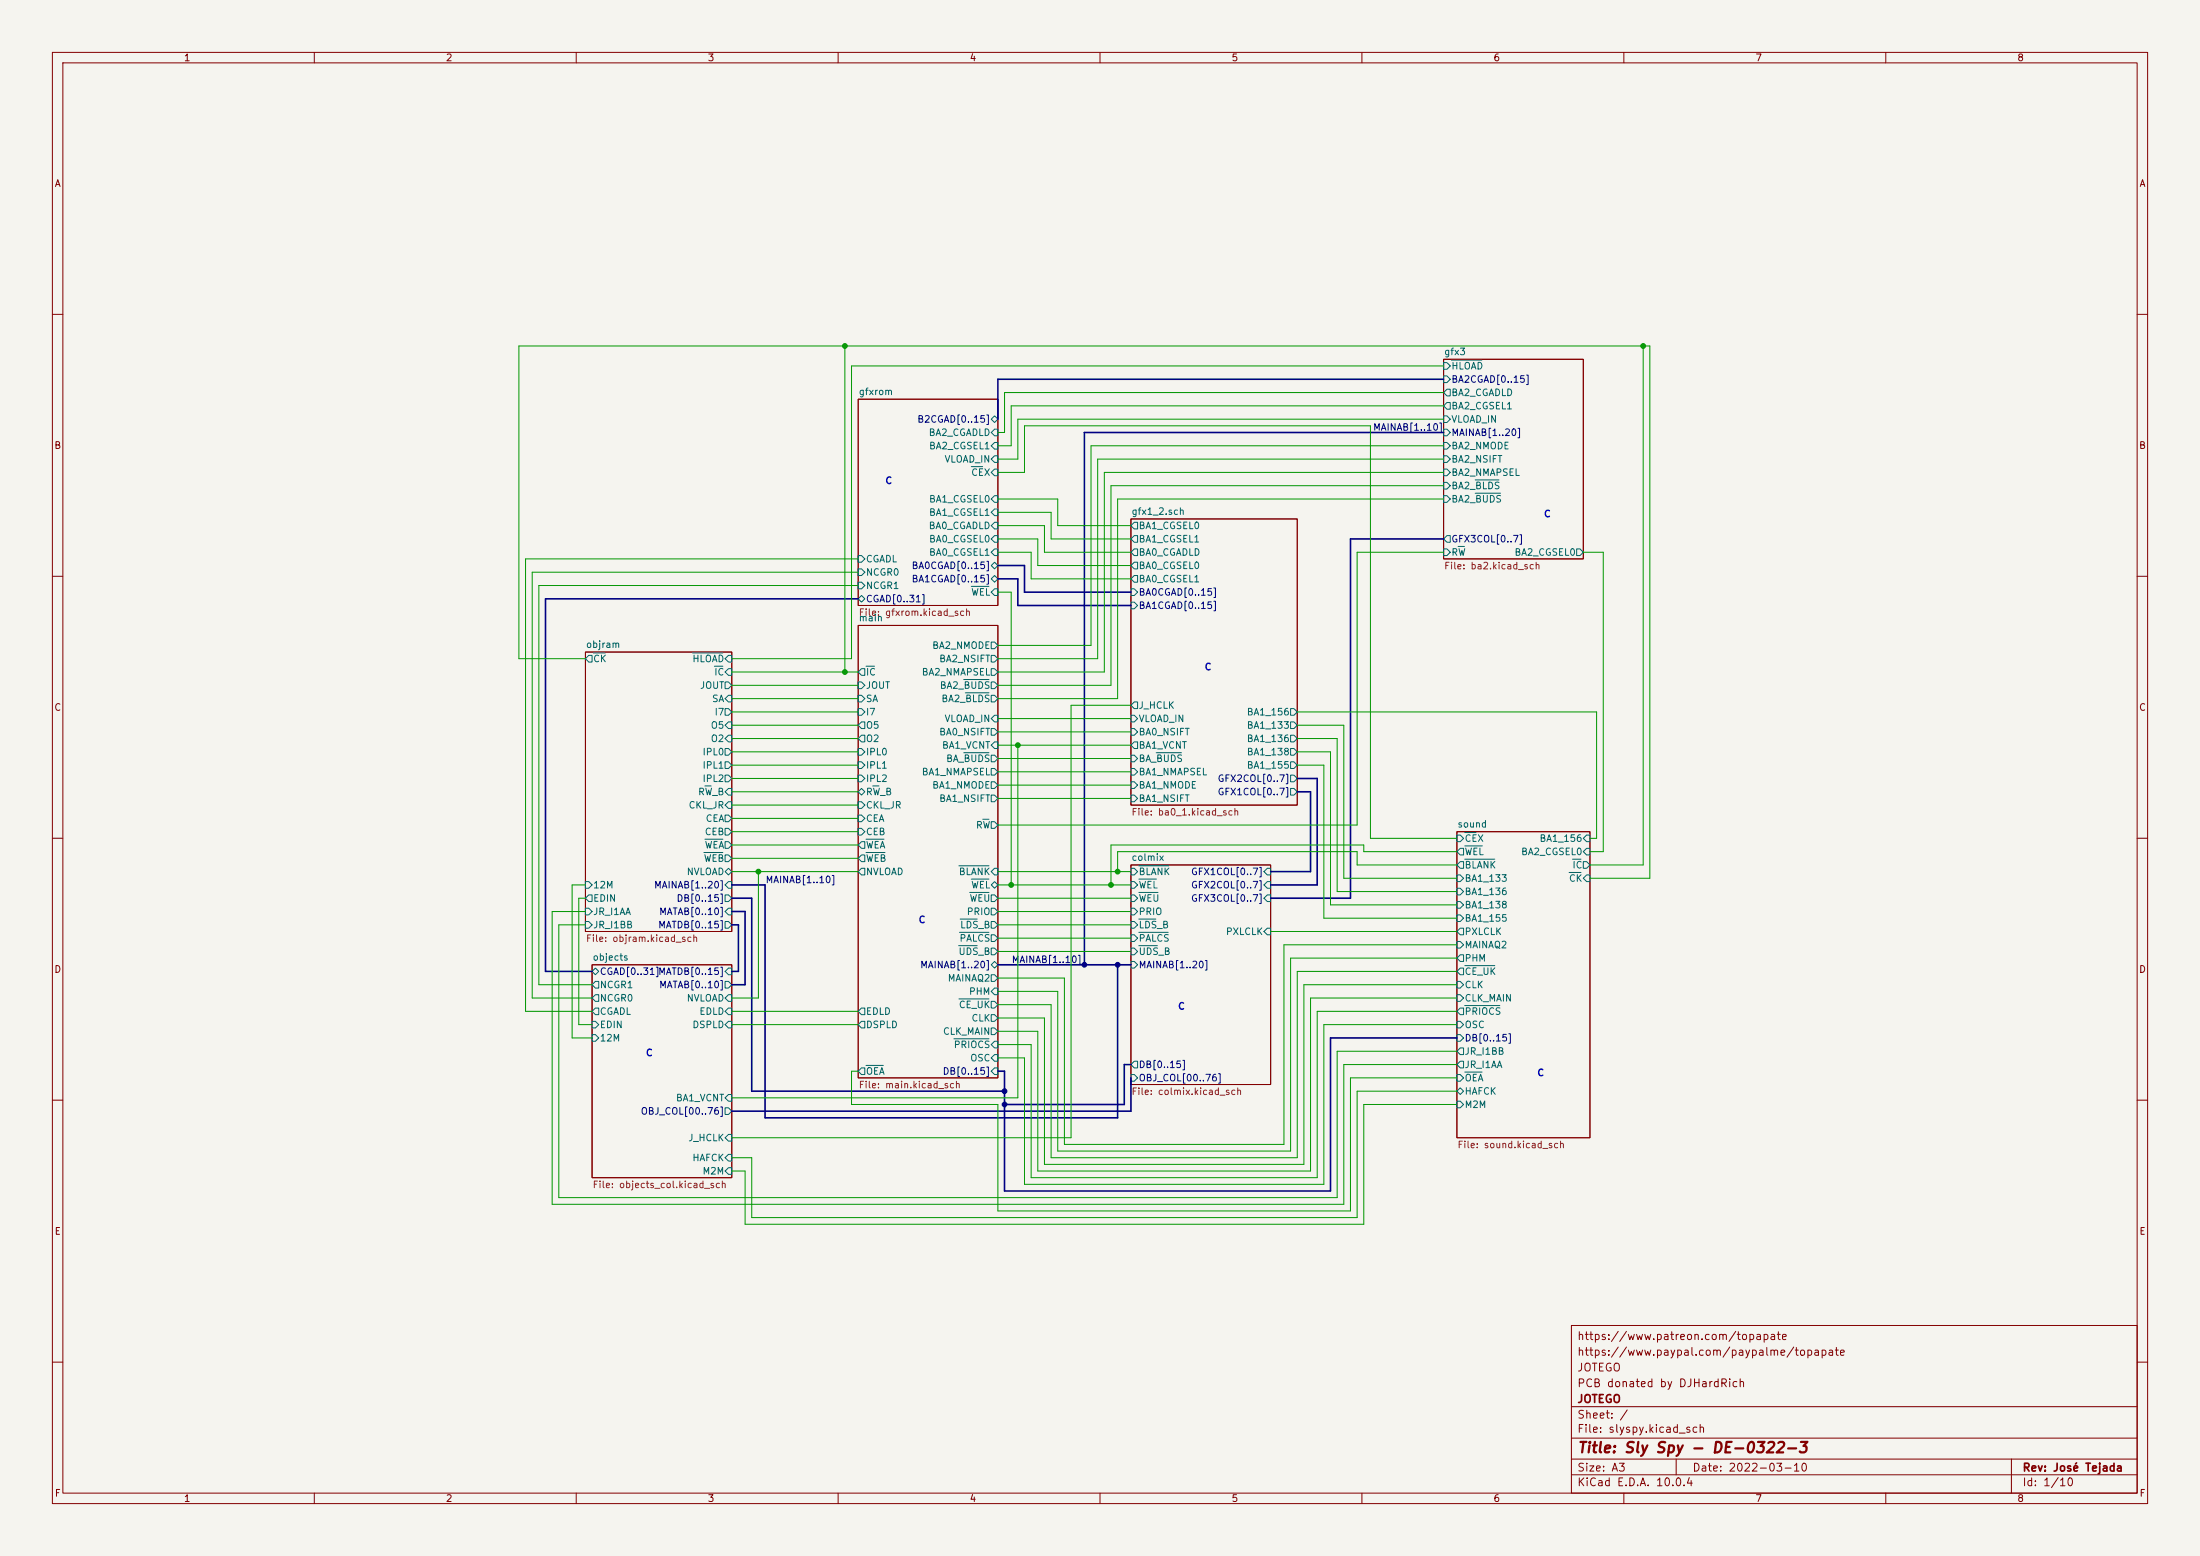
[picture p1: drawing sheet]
<svg xmlns="http://www.w3.org/2000/svg" width="420mm" height="297mm" viewBox="0 0 420 297" stroke-linecap="round" stroke-linejoin="round" font-family="sans-serif">
<path d="M0 0h420v297h-420z" fill="#f5f4ef" stroke="#f5f4ef" stroke-width=".19"/>
<g fill="none" stroke="#840000" stroke-width=".19">
<path d="M10 10h400v277h-400zM12 12h396v273h-396zM60 10v2M110 10v2M160 10v2M210 10v2M260 10v2M310 10v2M360 10v2M10 60h2M163.8 76.2h26.7v39.4h-26.7zM275.6 68.6h26.7v38.1h-26.7z"/>
<path d="M408 60h2M215.9 99.1h31.7v54.6h-31.7zM10 110h2M163.8 119.4h26.7v86.3h-26.7zM408 110h2M111.8 124.5h27.9v53.3h-27.9zM10 160h2M278.1 158.8h25.4v58.4h-25.4zM408 160h2M215.9 165.1h26.7v41.9h-26.7zM113 184.2h26.7v40.6h-26.7zM10 210h2"/>
<path d="M408 210h2M300 253h108v32h-108zM10 260h2M300 278.5h108M300 274.5h108M300 268.5h108M320 278.5v3M384 278.5v6.5M408 260h2M60 285v2M110 285v2M160 285v2"/>
<path d="M210 285v2M260 285v2M300 281.5h108M310 285v2M360 285v2"/>
</g>
<g fill="none" stroke="#006464" stroke-width=".19">
<path d="M275.6 69.2h.6l.7 .7-.7 .6h-.6zM275.6 79.4h.6l.7 .6-.7 .6h-.6zM275.6 71.8h.6l.7 .6-.7 .6h-.6zM276.2 74.3h.7v1.3h-.7l-.6-.7zM276.2 76.8h.7v1.3h-.7l-.6-.6zM277.1 68.7h5.8M185.4 89.1h2.2M189.2 90.2l.7-.7h.6v1.3h-.6zM189.2 80l.7-.6 .6 .6-.6 .6zM189.2 87.6l.7-.6h.6v1.3h-.6zM189.9 94.6h.6v1.3h-.6l-.7-.6zM189.9 81.9h.6v1.3h-.6l-.7-.6z"/>
<path d="M189.9 84.5h.6v1.2h-.6l-.7-.6zM189.9 97.2h.6v1.2h-.6l-.7-.6zM275.6 92.1h.6l.7 .6-.7 .6h-.6zM275.6 94.6h.6l.7 .7-.7 .6h-.6zM275.6 84.5h.6l.7 .6-.7 .6h-.6zM275.6 89.5h.6l.7 .7-.7 .6h-.6zM275.6 87h.6l.7 .6-.7 .7h-.6zM275.6 81.9h.6l.7 .7-.7 .6h-.6zM281.6 91.6h4.5M281.6 94.1h4.9M163.8 106h.7l.6 .7-.6 .6h-.7zM163.8 114.3l.7-.6 .6 .6-.6 .6z"/>
<path d="M163.8 108.6h.7l.6 .6-.6 .7h-.7zM163.8 111.1h.7l.6 .7-.6 .6h-.7zM185.4 111.9h3.4M189.2 110.5l.7-.6 .6 .6-.6 .6zM189.2 108l.7-.7 .6 .7-.6 .6zM189.2 102.9l.7-.7h.6v1.3h-.6zM189.2 100.3l.7-.6h.6v1.3h-.6zM189.9 104.8h.6v1.2h-.6l-.7-.6zM189.9 112.4h.6v1.3h-.6l-.7-.7zM215.9 100.3l.6-.6h.7v1.3h-.7zM215.9 108l.6-.7h.7v1.3h-.7zM215.9 110.5l.6-.6h.7v1.2h-.7z"/>
<path d="M215.9 112.4h.6l.7 .6-.7 .7h-.6zM215.9 114.9h.6l.7 .7-.7 .6h-.6zM216.5 104.8h.7v1.2h-.7l-.6-.6zM216.5 102.2h.7v1.3h-.7l-.6-.6zM275.6 104.8h.6l.7 .6-.7 .6h-.6zM276.2 102.2h.7v1.3h-.7l-.6-.6zM278.4 104.3h1.2M301 104.8h.6l.7 .6-.7 .6h-.6zM112.4 125.1h.6v1.3h-.6l-.6-.7zM113.3 124.6h2.2M132.2 124.6h5.8M136.4 127.2h1.6"/>
<path d="M138.4 135.3h.7l.6 .6-.6 .6h-.7zM138.4 130.2h.7l.6 .6-.6 .6h-.7zM139.1 127.6h.6v1.3h-.6l-.7-.6zM139.1 137.8h.6v1.3h-.6l-.7-.7zM139.1 125.1h.6v1.3h-.6l-.7-.7zM139.1 132.7h.6v1.3h-.6l-.7-.6zM163.8 135.3h.7l.6 .6-.6 .6h-.7zM163.8 132.7h.7l.6 .7-.6 .6h-.7zM163.8 130.2h.7l.6 .6-.6 .6h-.7zM164.5 137.8h.6v1.3h-.6l-.7-.7zM164.5 127.6h.6v1.3h-.6l-.7-.6zM165.3 127.2h1.6"/>
<path d="M184 129.7h4.8M184.3 132.2h4.5M189.2 137.2l.7-.7h.6v1.3h-.6zM189.2 122.6h.7l.6 .6-.6 .6h-.7zM189.2 125.1h.7l.6 .6-.6 .7h-.7zM189.2 127.6h.7l.6 .7-.6 .6h-.7zM189.2 130.2h.7l.6 .6-.6 .6h-.7zM189.2 139.1h.7l.6 .6-.6 .6h-.7zM189.2 132.7h.7l.6 .7-.6 .6h-.7zM215.9 139.1h.6l.7 .6-.7 .6h-.6zM215.9 136.5h.6l.7 .7-.7 .6h-.6zM215.9 134.6l.6-.6h.7v1.3h-.7z"/>
<path d="M246.4 137.8h.6l.6 .6-.6 .7h-.6zM246.4 135.3h.6l.6 .6-.6 .6h-.6zM134.6 150h1.2M138.4 155.6h.7l.6 .6-.6 .6h-.7zM138.4 158.1h.7l.6 .7-.6 .6h-.7zM138.4 142.9h.7l.6 .6-.6 .6h-.7zM138.4 145.4h.7l.6 .7-.6 .6h-.7zM138.4 148h.7l.6 .6-.6 .6h-.7zM139.1 150.5h.6v1.3h-.6l-.7-.7zM139.1 140.3h.6v1.3h-.6l-.7-.6zM139.1 153h.6v1.3h-.6l-.7-.6zM163.8 155.6h.7l.6 .6-.6 .6h-.7z"/>
<path d="M163.8 158.1h.7l.6 .7-.6 .6h-.7zM163.8 153h.7l.6 .7-.6 .6h-.7zM163.8 151.1l.7-.6 .6 .6-.6 .7zM163.8 142.9h.7l.6 .6-.6 .6h-.7zM163.8 145.4h.7l.6 .7-.6 .6h-.7zM163.8 148h.7l.6 .6-.6 .6h-.7zM164.5 140.3h.6v1.3h-.6l-.7-.6zM166.6 150h1.2M184 143.7h4.8M187.6 156.4h1.2M189.2 156.8h.7l.6 .7-.6 .6h-.7zM189.2 151.8h.7l.6 .6-.6 .6h-.7z"/>
<path d="M189.2 146.7h.7l.6 .6-.6 .7h-.7zM189.2 149.2h.7l.6 .7-.6 .6h-.7zM189.2 144.1h.7l.6 .7-.6 .6h-.7zM189.9 141.6h.6v1.3h-.6l-.7-.7zM215.9 151.8h.6l.7 .6-.7 .6h-.6zM215.9 146.7h.6l.7 .6-.7 .7h-.6zM215.9 149.2h.6l.7 .7-.7 .6h-.6zM215.9 144.1h.6l.7 .7-.7 .6h-.6zM215.9 142.2l.6-.6h.7v1.3h-.7zM220.7 143.7h4.9M246.4 148h.6l.6 .6-.6 .6h-.6zM246.4 150.5h.6l.6 .6-.6 .7h-.6z"/>
<path d="M246.4 142.9h.6l.6 .6-.6 .6h-.6zM246.4 140.3h.6l.6 .7-.6 .6h-.6zM246.4 145.4h.6l.6 .7-.6 .6h-.6zM278.1 159.4h.7l.6 .6-.6 .7h-.7zM279.6 158.9h2.2M302.9 159.4h.6v1.3h-.6l-.6-.7zM111.8 173.4h.6l.6 .6-.6 .6h-.6zM111.8 175.9h.6l.6 .6-.6 .7h-.6zM111.8 168.3h.6l.6 .6-.6 .6h-.6zM112.4 170.8h.6v1.3h-.6l-.6-.6zM134.4 162.7h3.6M134.6 160.2h3.4"/>
<path d="M138.4 163.2h.7l.6 .6-.6 .7h-.7zM138.4 160.7h.7l.6 .6-.6 .6h-.7zM138.4 170.8h.7l.6 .7-.6 .6h-.7zM138.4 175.9h.7l.6 .6-.6 .7h-.7zM138.4 166.4l.7-.7 .6 .7-.6 .6zM139.1 173.4h.6v1.2h-.6l-.7-.6zM139.1 168.3h.6v1.2h-.6l-.7-.6zM164.5 160.7h.6v1.2h-.6l-.7-.6zM164.5 163.2h.6v1.3h-.6l-.7-.7zM164.5 165.7h.6v1.3h-.6l-.7-.6zM165.3 162.7h3.6M165.3 160.2h3.5"/>
<path d="M183.1 165.3h5.7M183.2 178h5.6M183.3 175.4h3.3M185.1 170.3h3.7M185.4 167.8h3.4M189.2 173.4h.7l.6 .6-.6 .6h-.7zM189.2 168.9l.7-.6 .6 .6-.6 .6zM189.2 178.4h.7l.6 .7-.6 .6h-.7zM189.2 175.9h.7l.6 .6-.6 .7h-.7zM189.2 170.8h.7l.6 .7-.6 .6h-.7zM189.9 165.7h.6v1.3h-.6l-.7-.6zM215.9 173.4h.6l.7 .6-.7 .6h-.6z"/>
<path d="M215.9 178.4h.6l.7 .7-.7 .6h-.6zM215.9 175.9h.6l.7 .6-.7 .7h-.6zM215.9 168.3h.6l.7 .6-.7 .6h-.6zM215.9 170.8h.6l.7 .7-.7 .6h-.6zM215.9 165.7h.6l.7 .7-.7 .6h-.6zM217.4 167.8h3.4M217.4 178h5.6M217.4 175.4h3.3M217.4 170.3h3.7M217.4 165.3h5.7M241.9 177.2h.7v1.2h-.7l-.6-.6zM241.9 168.3h.7v1.2h-.7l-.6-.6z"/>
<path d="M241.9 170.8h.7v1.3h-.7l-.6-.6zM241.9 165.7h.7v1.3h-.7l-.6-.6zM278.1 179.7h.7l.6 .6-.6 .7h-.7zM278.1 172.1h.7l.6 .6-.6 .7h-.7zM278.1 167h.7l.6 .6-.6 .7h-.7zM278.1 169.5h.7l.6 .7-.6 .6h-.7zM278.1 174.6h.7l.6 .7-.6 .6h-.7zM278.8 161.9h.6v1.3h-.6l-.7-.6zM278.8 177.2h.6v1.2h-.6l-.7-.6zM278.8 164.5h.6v1.2h-.6l-.7-.6zM279.6 161.5h3.4M279.6 164h5.8"/>
<path d="M299.5 166.5h2.3M300.2 164h1.6M302.3 164.5h.6l.6 .6-.6 .6h-.6zM302.9 161.9h.6v1.3h-.6l-.6-.6zM302.9 167h.6v1.3h-.6l-.6-.7zM113 185.4l.7-.6 .6 .6-.6 .7zM113 194.9h.7l.6 .7-.6 .6h-.7zM113 197.5h.7l.6 .6-.6 .7h-.7zM113.7 192.4h.6v1.3h-.6l-.7-.7zM113.7 187.3h.6v1.3h-.6l-.7-.6zM113.7 189.9h.6v1.2h-.6l-.7-.6zM138.4 187.3h.7l.6 .7-.6 .6h-.7z"/>
<path d="M139.1 184.8h.6v1.3h-.6l-.7-.7zM139.1 189.9h.6v1.2h-.6l-.7-.6zM139.1 194.9h.6v1.3h-.6l-.7-.6zM139.1 192.4h.6v1.3h-.6l-.7-.7zM164.5 194.9h.6v1.3h-.6l-.7-.6zM164.5 192.4h.6v1.3h-.6l-.7-.7zM182.1 198.3h6.7M183 180.5h3.6M183.1 190.7h5.7M189.2 191.1h.7l.6 .7-.6 .6h-.7zM189.2 196.2h.7l.6 .7-.6 .6h-.7zM189.2 186.1h.7l.6 .6-.6 .6h-.7z"/>
<path d="M189.2 193.7h.7l.6 .6-.6 .6h-.7zM189.2 181h.7l.6 .6-.6 .6h-.7zM189.2 184.2l.7-.7 .6 .7-.6 .6zM189.9 188.6h.6v1.3h-.6l-.7-.7zM189.9 198.8h.6v1.2h-.6l-.7-.6zM215.9 181h.6l.7 .6-.7 .6h-.6zM215.9 183.5h.6l.7 .7-.7 .6h-.6zM217.4 180.5h3.6M278.1 189.9h.7l.6 .6-.6 .6h-.7zM278.1 187.3h.7l.6 .7-.6 .6h-.7zM278.1 194.9h.7l.6 .7-.6 .6h-.7zM278.1 197.5h.7l.6 .6-.6 .7h-.7z"/>
<path d="M278.8 184.8h.6v1.3h-.6l-.7-.7zM278.8 182.2h.6v1.3h-.6l-.7-.6zM278.8 192.4h.6v1.3h-.6l-.7-.7zM279.6 184.3h5.8M279.6 191.9h6.7M138.4 211.5h.7l.6 .6-.6 .6h-.7zM139.1 208.9h.6v1.3h-.6l-.7-.6zM139.1 216.5h.6v1.3h-.6l-.7-.6zM164.5 203.8h.6v1.3h-.6l-.7-.6zM165.3 203.4h3.3M189.2 204.5l.7-.7h.6v1.3h-.6zM189.9 201.3h.6v1.3h-.6l-.7-.7z"/>
<path d="M215.9 203.2l.6-.6h.7v1.2h-.7zM215.9 205.1h.6l.7 .6-.7 .7h-.6zM278.1 205.1h.7l.6 .6-.6 .7h-.7zM278.1 210.2h.7l.6 .6-.6 .7h-.7zM278.1 208.3l.7-.7 .6 .7-.6 .6zM278.8 202.6h.6v1.2h-.6l-.7-.6zM278.8 200h.6v1.3h-.6l-.7-.6zM279.6 204.6h3.3M139.1 220.3h.6v1.3h-.6l-.7-.6zM139.1 222.9h.6v1.3h-.6l-.7-.7z"/>
</g>
<g fill="none" stroke="#000084" stroke-width=".3">
<path d="M275.6 72.4h-85.1v7.6M275.6 82.6h-68.6v101.6M163.8 114.3h-59.7v71.1h8.9M190.5 108h5.1v5h20.3M190.5 110.5h3.8v5.1h21.6M275.6 102.9h-17.8v68.6h-15.2M247.6 148.6h3.9v20.3h-8.9M247.6 151.1h2.6v15.3h-7.6M139.7 171.5h3.8v36.8h48.3M139.7 168.9h6.3v44.5h67.4v-29.2M139.7 176.5h1.3v8.9h-1.3M139.7 174h2.5v14h-2.5"/>
<path d="M190.5 184.2h25.4M278.1 198.1h-24.1v29.2h-62.2v-22.8h-1.3M215.9 203.2h-1.3v7.6h-22.8M215.9 205.7v6.4h-76.2"/>
</g>
<g fill="none" stroke="#009600" stroke-width=".19">
<path d="M161.3 66v62.3M275.6 77.5h-82.6v7.6h-2.5M275.6 69.9h-113v55.8h-22.9M275.6 74.9h-83.8v7.7h-1.3M313.7 66v99.1h-10.2M190.5 90.2h5.1v-8.9h66v78.7h16.5M190.5 95.3h11.4v5h14M190.5 97.8h10.2v5.1h15.2M275.6 90.2h-64.8v38.1h-20.3M275.6 95.3h-62.2v38.1h-22.9M275.6 92.7h-63.5v38.1h-21.6M275.6 85.1h-67.3v38.1h-17.8"/>
<path d="M275.6 80h-81.3v7.6h-3.8M275.6 87.6h-66.1v38.1h-19M163.8 109.2h-62.2v81.3h11.4M163.8 106.7h-63.5v86.3h12.7M163.8 111.8h-60.9v76.2h10.1M190.5 105.4h6.3v5.1h19.1M190.5 100.3h8.9v5.1h16.5M190.5 102.9h7.6v5.1h17.8M190.5 113h2.5v55.9M275.6 105.4h-16.5v52.1h-68.6M302.3 105.4h3.8v57.2h-2.6M111.8 125.7h-12.7v-59.7h215.9v101.6h-11.5"/>
<path d="M139.7 135.9h24.1M139.7 130.8h24.1M139.7 138.4h24.1M139.7 133.4h24.1M139.7 128.3h24.1M190.5 137.2h25.4M190.5 139.7h25.4M215.9 134.6h-11.4v82.6h-64.8M247.6 135.9h57.2v24.1h-1.3M247.6 138.4h8.9v29.2h21.6M139.7 146.1h24.1M139.7 143.5h24.1"/>
<path d="M139.7 141h24.1M139.7 148.6h24.1M139.7 158.8h24.1M139.7 156.2h24.1M139.7 151.1h24.1M139.7 153.7h24.1M190.5 142.2h25.4M190.5 144.8h25.4M190.5 147.3h25.4M190.5 152.4h25.4M190.5 149.9h25.4M194.3 142.2v67.4h-54.6"/>
<path d="M247.6 146.1h5.1v29.2h25.4M247.6 143.5h6.4v29.2h24.1M247.6 141h7.7v29.2h22.8M111.8 174h-6.4v55.9h151.1v-26.7h21.6M111.8 176.5h-5.1v52.1h148.6v-27.9h22.8M111.8 168.9h-2.6v29.2h3.8M111.8 171.5h-1.3v24.1h2.5M139.7 161.3h24.1M139.7 163.8h24.1M139.7 166.4h24.1M144.8 166.4v24.1h-5.1M190.5 174h25.4"/>
<path d="M190.5 176.5h25.4M190.5 168.9h25.4M190.5 171.5h25.4M190.5 166.4h25.4M190.5 179.1h25.4M242.6 177.8h35.5M278.1 165.1h-19v-2.5h-45.7v3.8M278.1 162.6h-17.8v-1.3h-48.2v7.6M139.7 193h24.1M139.7 195.6h24.1M190.5 181.6h25.4M278.1 180.3h-33v38.1h-41.9v-31.7h-12.7"/>
<path d="M278.1 195.6h-25.4v30.5h-57.1v-24.2h-5.1M278.1 188h-29.2v34.2h-49.5v-27.9h-8.9M278.1 190.5h-27.9v33h-52.1v-26.6h-7.6M278.1 193h-26.6v31.8h-54.7v-25.4h-6.3M278.1 185.4h-30.5v35.6h-46.9v-29.2h-10.2M278.1 182.9h-31.7v36.8h-44.5v-30.5h-11.4M163.8 204.5h-1.2v6.3h27.9v20.3h67.3v-25.4h20.3M278.1 208.3h-19v24.1h-115.6v-11.4h-3.8M278.1 210.8h-17.8v22.9h-118.1v-10.2h-2.5"/>
</g>
<g fill="#009600" stroke="#009600" stroke-width=".19">
<circle cx="193" cy="168.9" r=".46"/>
<circle cx="194.3" cy="142.2" r=".46"/>
<circle cx="313.7" cy="66" r=".46"/>
<circle cx="212.1" cy="168.9" r=".46"/>
<circle cx="213.4" cy="166.4" r=".46"/>
<circle cx="161.3" cy="66" r=".46"/>
<circle cx="161.3" cy="128.3" r=".46"/>
<circle cx="144.8" cy="166.4" r=".46"/>
</g>
<g fill="#000084" stroke="#000084" stroke-width=".19">
<circle cx="213.4" cy="184.2" r=".46"/>
<circle cx="191.8" cy="210.8" r=".46"/>
<circle cx="191.8" cy="208.3" r=".46"/>
<circle cx="207" cy="184.2" r=".46"/>
</g>
<text font-size="2" fill="#840000" x="301" y="277.8">Title: Sly Spy - DE-0322-3</text>
<g font-size="1.5" fill="#840000">
<text x="301" y="256.1">https://www.patreon.com/topapate</text>
<text x="301" y="262.1">JOTEGO</text>
<text x="301" y="259.1">https://www.paypal.com/paypalme/topapate</text>
<text x="301" y="268.1">JOTEGO</text>
<text x="301" y="265.1">PCB donated by DJHardRich</text>
<text x="301" y="273.8">File: slyspy.kicad_sch</text>
<text x="301" y="271.1">Sheet: /</text>
<text x="301" y="281.2">Size: A3</text>
<text x="323" y="281.2">Date: 2022-03-10</text>
<text x="386" y="281.2">Rev: José Tejada</text>
<text x="301" y="284">KiCad E.D.A. 10.0.4</text>
<text x="386" y="284">Id: 1/10</text>
</g>
<g font-size="1.3" fill="#840000">
<text x="35" y="12">1</text>
<text x="85" y="12">2</text>
<text x="135" y="12">3</text>
<text x="185" y="12">4</text>
<text x="235" y="12">5</text>
<text x="285" y="12">6</text>
<text x="335" y="12">7</text>
<text x="385" y="12">8</text>
<text x="10.3" y="36">A</text>
<text x="408.3" y="36">A</text>
<text x="10.3" y="86">B</text>
<text x="408.2" y="86">B</text>
<text x="10.3" y="136">C</text>
<text x="408.2" y="136">C</text>
<text x="10.3" y="186">D</text>
<text x="408.2" y="186">D</text>
<text x="10.3" y="236">E</text>
<text x="408.3" y="236">E</text>
<text x="10.3" y="286">F</text>
<text x="35" y="287">1</text>
<text x="85" y="287">2</text>
<text x="135" y="287">3</text>
<text x="185" y="287">4</text>
<text x="235" y="287">5</text>
<text x="285" y="287">6</text>
<text x="335" y="287">7</text>
<text x="385" y="287">8</text>
<text x="408.3" y="286">F</text>
</g>
<g font-size="1.3" fill="#006464">
<text x="275.6" y="68.1">gfx3</text>
<text x="277" y="70.8">HLOAD</text>
<text x="163.8" y="75.7">gfxrom</text>
<text x="277" y="75.9">BA2_CGADLD</text>
<text x="177.2" y="83.5">BA2_CGADLD</text>
<text x="277" y="78.4">BA2_CGSEL1</text>
<text x="277" y="81">VLOAD_IN</text>
<text x="177.3" y="86.1">BA2_CGSEL1</text>
<text x="180.2" y="88.6">VLOAD_IN</text>
<text x="277" y="86.1">BA2_NMODE</text>
<text x="277" y="88.6">BA2_NSIFT</text>
<text x="185.3" y="91.1">CEX</text>
<text x="277" y="93.7">BA2_BLDS</text>
<text x="277" y="91.1">BA2_NMAPSEL</text>
<text x="177.2" y="101.3">BA0_CGADLD</text>
<text x="177.3" y="96.2">BA1_CGSEL0</text>
<text x="177.3" y="98.8">BA1_CGSEL1</text>
<text x="215.9" y="98.6">gfx1_2.sch</text>
<text x="217.3" y="101.3">BA1_CGSEL0</text>
<text x="277" y="96.2">BA2_BUDS</text>
<text x="165.2" y="107.7">CGADL</text>
<text x="177.3" y="103.8">BA0_CGSEL0</text>
<text x="177.3" y="106.4">BA0_CGSEL1</text>
<text x="217.3" y="106.4">BA0_CGADLD</text>
<text x="217.3" y="103.8">BA1_CGSEL1</text>
<text x="277" y="106.4">RW</text>
<text x="289" y="106.4">BA2_CGSEL0</text>
<text x="165.2" y="110.2">NCGR0</text>
<text x="165.2" y="112.7">NCGR1</text>
<text x="217.3" y="108.9">BA0_CGSEL0</text>
<text x="217.3" y="111.5">BA0_CGSEL1</text>
<text x="163.8" y="118.9">main</text>
<text x="185.3" y="114">WEL</text>
<text x="111.8" y="124">objram</text>
<text x="177.9" y="124.2">BA2_NMODE</text>
<text x="113.1" y="126.7">CK</text>
<text x="132.1" y="126.7">HLOAD</text>
<text x="133.5" y="131.8">JOUT</text>
<text x="136.3" y="129.2">IC</text>
<text x="165.2" y="131.8">JOUT</text>
<text x="165.2" y="129.2">IC</text>
<text x="175.9" y="129.2">BA2_NMAPSEL</text>
<text x="179.2" y="126.7">BA2_NSIFT</text>
<text x="179.3" y="131.8">BA2_BUDS</text>
<text x="135.8" y="134.3">SA</text>
<text x="136.3" y="136.9">I7</text>
<text x="165.2" y="136.9">I7</text>
<text x="165.2" y="134.3">SA</text>
<text x="179.6" y="134.3">BA2_BLDS</text>
<text x="217.3" y="135.6">J_HCLK</text>
<text x="237.9" y="136.9">BA1_156</text>
<text x="135.6" y="141.9">O2</text>
<text x="135.6" y="139.4">O5</text>
<text x="165.2" y="141.9">O2</text>
<text x="165.2" y="139.4">O5</text>
<text x="179.2" y="140.7">BA0_NSIFT</text>
<text x="179.7" y="143.2">BA1_VCNT</text>
<text x="180.2" y="138.1">VLOAD_IN</text>
<text x="217.3" y="140.7">BA0_NSIFT</text>
<text x="217.3" y="143.2">BA1_VCNT</text>
<text x="217.3" y="138.1">VLOAD_IN</text>
<text x="237.9" y="139.4">BA1_133</text>
<text x="237.9" y="141.9">BA1_136</text>
<text x="134" y="144.5">IPL0</text>
<text x="134" y="147">IPL1</text>
<text x="134" y="149.6">IPL2</text>
<text x="165.2" y="144.5">IPL0</text>
<text x="165.2" y="147">IPL1</text>
<text x="165.2" y="149.6">IPL2</text>
<text x="175.9" y="148.3">BA1_NMAPSEL</text>
<text x="180.5" y="145.8">BA_BUDS</text>
<text x="217.3" y="148.3">BA1_NMAPSEL</text>
<text x="217.3" y="145.8">BA_BUDS</text>
<text x="237.9" y="144.5">BA1_138</text>
<text x="237.9" y="147">BA1_155</text>
<text x="131.4" y="154.6">CKL_JR</text>
<text x="133.2" y="152.1">RW_B</text>
<text x="165.2" y="154.6">CKL_JR</text>
<text x="165.2" y="152.1">RW_B</text>
<text x="177.9" y="150.8">BA1_NMODE</text>
<text x="179.2" y="153.4">BA1_NSIFT</text>
<text x="217.3" y="153.4">BA1_NSIFT</text>
<text x="217.3" y="150.8">BA1_NMODE</text>
<text x="134.4" y="159.7">CEB</text>
<text x="134.6" y="157.2">CEA</text>
<text x="165.2" y="157.2">CEA</text>
<text x="165.2" y="159.7">CEB</text>
<text x="186.2" y="158.5">RW</text>
<text x="278.1" y="158.3">sound</text>
<text x="279.5" y="161">CEX</text>
<text x="293.8" y="161">BA1_156</text>
<text x="131" y="167.3">NVLOAD</text>
<text x="134.3" y="164.8">WEB</text>
<text x="134.4" y="162.3">WEA</text>
<text x="165.2" y="162.3">WEA</text>
<text x="165.2" y="164.8">WEB</text>
<text x="165.2" y="167.3">NVLOAD</text>
<text x="182.9" y="167.3">BLANK</text>
<text x="215.9" y="164.6">colmix</text>
<text x="217.3" y="167.3">BLANK</text>
<text x="279.5" y="163.5">WEL</text>
<text x="279.5" y="166.1">BLANK</text>
<text x="290.3" y="163.5">BA2_CGSEL0</text>
<text x="300.1" y="166.1">IC</text>
<text x="113.1" y="172.4">EDIN</text>
<text x="113.1" y="169.9">12M</text>
<text x="185" y="172.4">WEU</text>
<text x="185.3" y="169.9">WEL</text>
<text x="217.3" y="169.9">WEL</text>
<text x="217.3" y="172.4">WEU</text>
<text x="279.5" y="173.7">BA1_138</text>
<text x="279.5" y="168.6">BA1_133</text>
<text x="279.5" y="171.2">BA1_136</text>
<text x="299.4" y="168.6">CK</text>
<text x="113.1" y="175">JR_I1AA</text>
<text x="113.1" y="177.5">JR_I1BB</text>
<text x="183.2" y="177.5">LDS_B</text>
<text x="184.4" y="175">PRIO</text>
<text x="217.3" y="175">PRIO</text>
<text x="217.3" y="177.5">LDS_B</text>
<text x="233.9" y="178.8">PXLCLK</text>
<text x="279.5" y="178.8">PXLCLK</text>
<text x="279.5" y="176.2">BA1_155</text>
<text x="113" y="183.7">objects</text>
<text x="182.9" y="182.6">UDS_B</text>
<text x="183.1" y="180">PALCS</text>
<text x="217.3" y="180">PALCS</text>
<text x="217.3" y="182.6">UDS_B</text>
<text x="279.5" y="181.3">MAINAQ2</text>
<text x="279.5" y="183.9">PHM</text>
<text x="114.4" y="188.9">NCGR1</text>
<text x="114.4" y="191.5">NCGR0</text>
<text x="131" y="191.5">NVLOAD</text>
<text x="180.8" y="187.7">MAINAQ2</text>
<text x="184.9" y="190.2">PHM</text>
<text x="279.5" y="186.4">CE_UK</text>
<text x="279.5" y="191.5">CLK_MAIN</text>
<text x="279.5" y="188.9">CLK</text>
<text x="114.4" y="194">CGADL</text>
<text x="114.4" y="196.6">EDIN</text>
<text x="132.1" y="196.6">DSPLD</text>
<text x="133.4" y="194">EDLD</text>
<text x="165.2" y="196.6">DSPLD</text>
<text x="165.2" y="194">EDLD</text>
<text x="179.9" y="197.8">CLK_MAIN</text>
<text x="182.9" y="192.7">CE_UK</text>
<text x="185.4" y="195.3">CLK</text>
<text x="279.5" y="196.6">OSC</text>
<text x="279.5" y="194">PRIOCS</text>
<text x="114.4" y="199.1">12M</text>
<text x="182" y="200.4">PRIOCS</text>
<text x="185.1" y="202.9">OSC</text>
<text x="279.5" y="201.6">JR_I1BB</text>
<text x="165.2" y="205.4">OEA</text>
<text x="279.5" y="206.7">OEA</text>
<text x="279.5" y="204.2">JR_I1AA</text>
<text x="279.5" y="209.3">HAFCK</text>
<text x="128.9" y="210.5">BA1_VCNT</text>
<text x="279.5" y="211.8">M2M</text>
<text x="131.3" y="218.1">J_HCLK</text>
<text x="132.1" y="222">HAFCK</text>
<text x="134" y="224.5">M2M</text>
</g>
<g font-size="1.3" fill="#000084">
<text x="277" y="73.4">BA2CGAD[0..15]</text>
<text x="175" y="81">B2CGAD[0..15]</text>
<text x="262" y="82.5">MAINAB[1..10]</text>
<text x="277" y="83.5">MAINAB[1..20]</text>
<text x="277" y="103.8">GFX3COL[0..7]</text>
<text x="173.9" y="111.5">BA1CGAD[0..15]</text>
<text x="173.9" y="108.9">BA0CGAD[0..15]</text>
<text x="165.2" y="115.3">CGAD[0..31]</text>
<text x="217.3" y="114">BA0CGAD[0..15]</text>
<text x="217.3" y="116.5">BA1CGAD[0..15]</text>
<text x="232.3" y="149.6">GFX2COL[0..7]</text>
<text x="232.3" y="152.1">GFX1COL[0..7]</text>
<text x="227.3" y="167.3">GFX1COL[0..7]</text>
<text x="124.8" y="169.9">MAINAB[1..20]</text>
<text x="129.1" y="172.4">DB[0..15]</text>
<text x="146" y="168.9">MAINAB[1..10]</text>
<text x="227.3" y="169.9">GFX2COL[0..7]</text>
<text x="227.3" y="172.4">GFX3COL[0..7]</text>
<text x="125.5" y="177.5">MATDB[0..15]</text>
<text x="125.7" y="175">MATAB[0..10]</text>
<text x="175.6" y="185.1">MAINAB[1..20]</text>
<text x="193" y="184.1">MAINAB[1..10]</text>
<text x="217.3" y="185.1">MAINAB[1..20]</text>
<text x="114.4" y="186.4">CGAD[0..31]MATDB[0..15]</text>
<text x="125.7" y="188.9">MATAB[0..10]</text>
<text x="279.5" y="199.1">DB[0..15]</text>
<text x="179.9" y="205.4">DB[0..15]</text>
<text x="217.3" y="204.2">DB[0..15]</text>
<text x="217.3" y="206.7">OBJ_COL[00..76]</text>
<text x="122.2" y="213.1">OBJ_COL[00..76]</text>
</g>
<g font-size="1.3" fill="#0000c2">
<text x="168.9" y="92.7">C</text>
<text x="294.6" y="99">C</text>
<text x="229.9" y="128.2">C</text>
<text x="175.3" y="176.5">C</text>
<text x="224.8" y="193">C</text>
<text x="123.2" y="201.9">C</text>
<text x="293.4" y="205.7">C</text>
</g>
<g font-size="1.3" fill="#725600">
<text x="275.6" y="109">File: ba2.kicad_sch</text>
<text x="163.8" y="117.9">File: gfxrom.kicad_sch</text>
<text x="215.9" y="156">File: ba0_1.kicad_sch</text>
<text x="111.8" y="180.1">File: objram.kicad_sch</text>
<text x="163.8" y="208">File: main.kicad_sch</text>
<text x="215.9" y="209.3">File: colmix.kicad_sch</text>
<text x="278.1" y="219.5">File: sound.kicad_sch</text>
<text x="113" y="227.1">File: objects_col.kicad_sch</text>
</g>
</svg>
